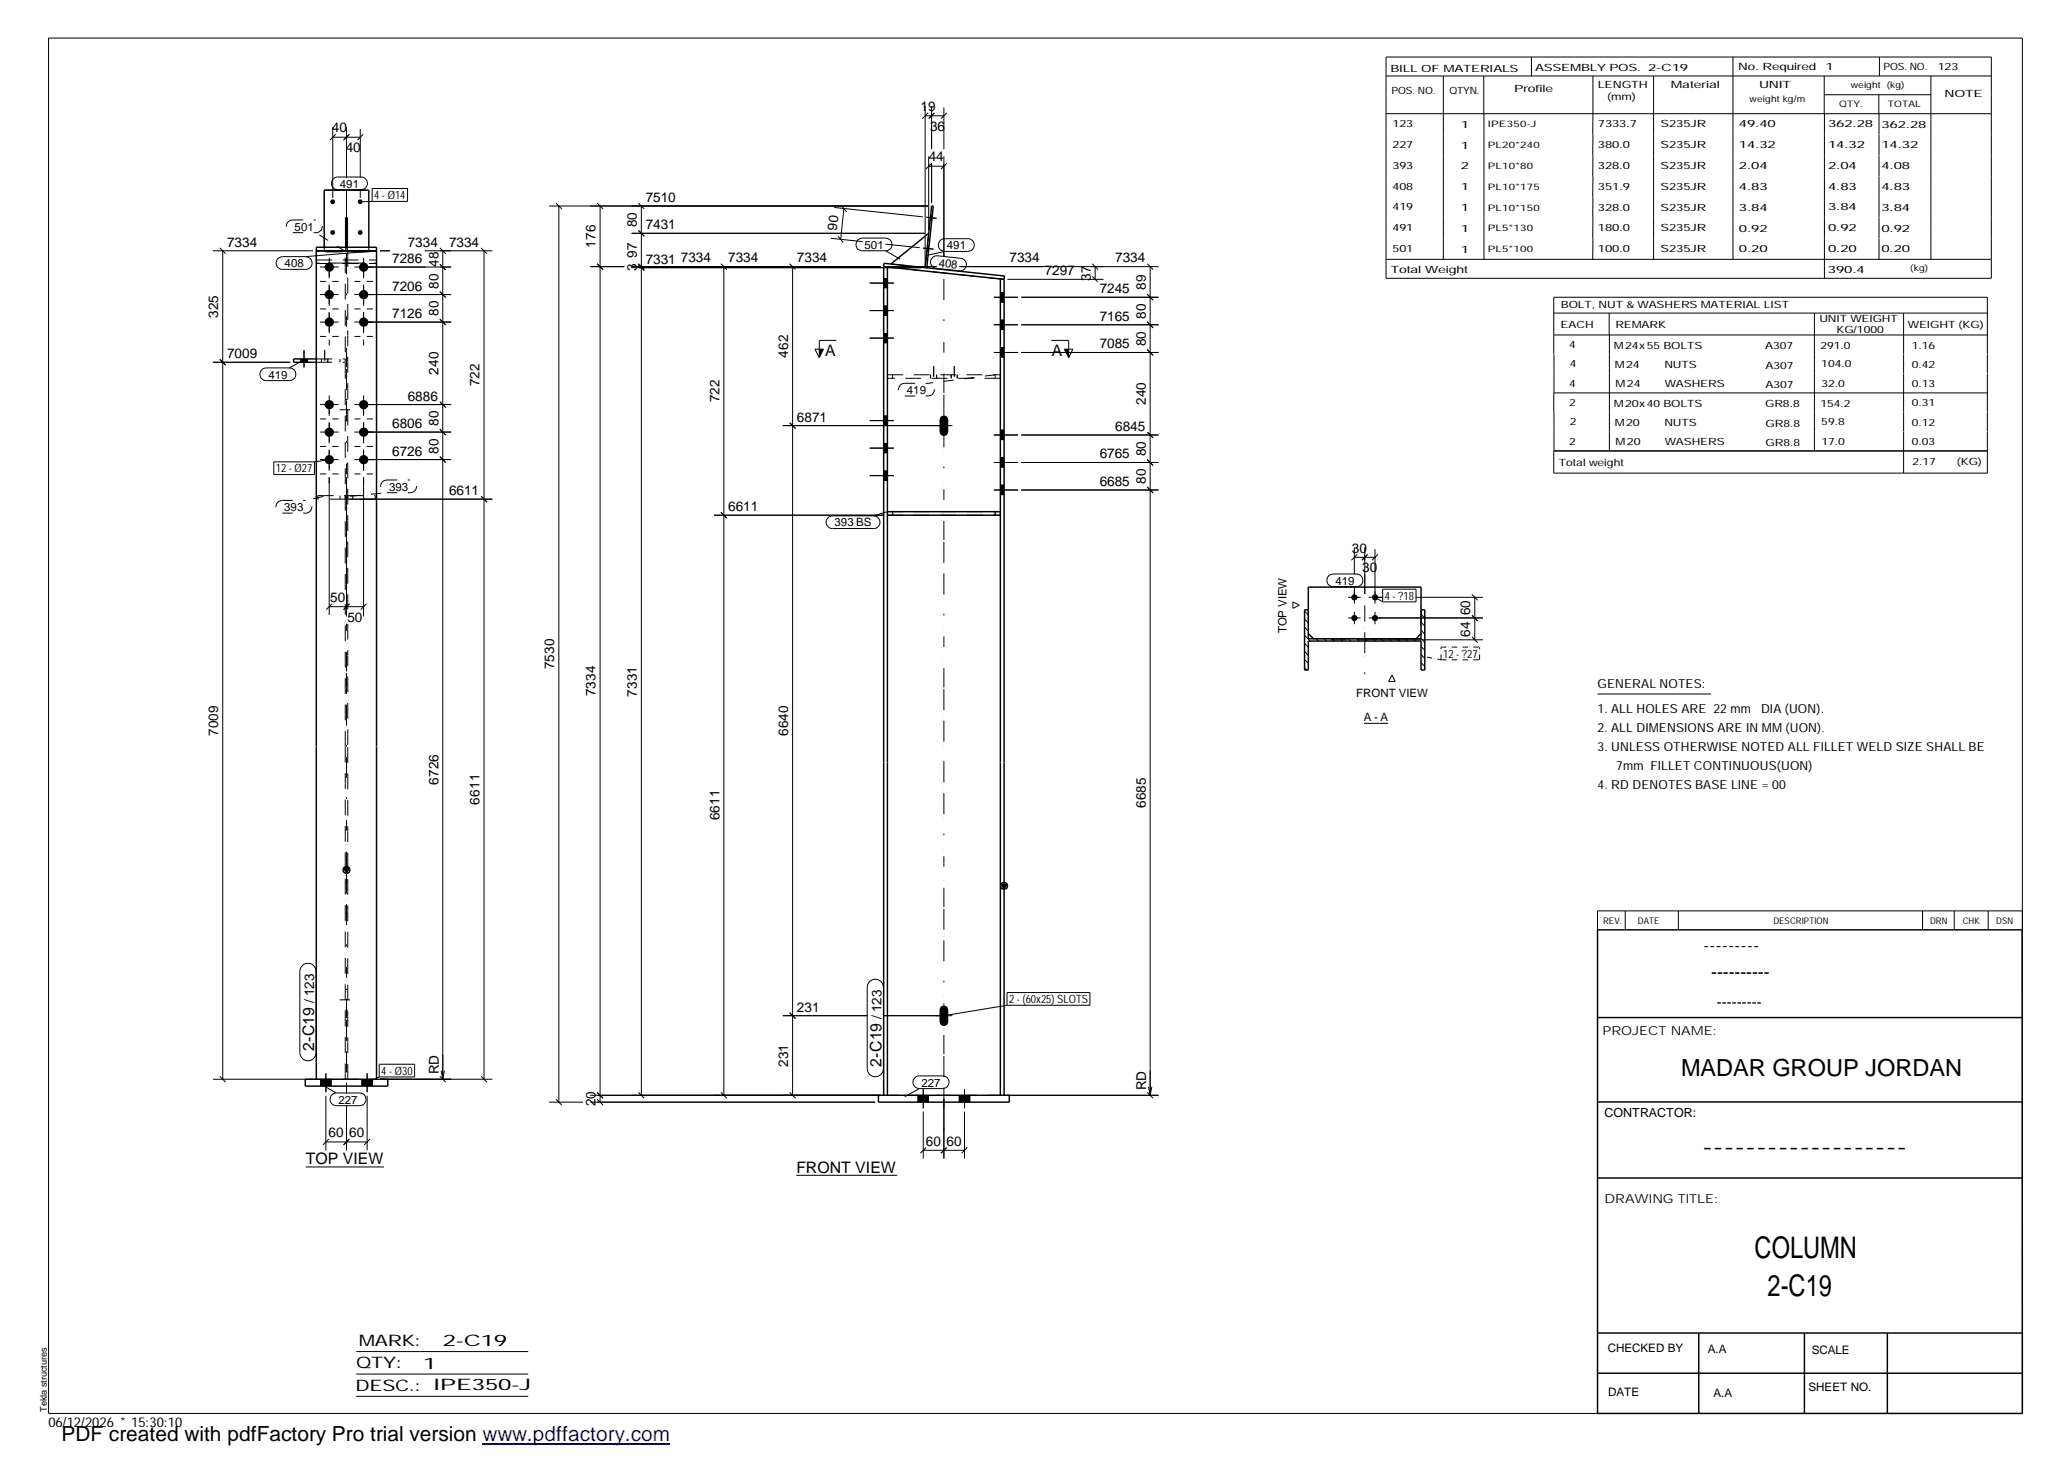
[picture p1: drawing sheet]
<svg xmlns="http://www.w3.org/2000/svg" width="420mm" height="297mm" viewBox="0 0 420 297" stroke-linecap="round" stroke-linejoin="round" font-family="sans-serif">
<g fill="none" stroke="#000" stroke-width=".2">
<path d="M9.9 7.7h401v279.5h-401zM281.6 11.6h123v44.9h-123zM281.6 15.4h123M293.2 15.4v37.3M301.5 15.4v7.7M311.1 11.6v3.9M323.6 15.4v16.2M336 15.4v37.3M352.1 11.6v41.1M370.6 15.4v7.7M370.7 19.2h21.6M381.7 19.2v3.9"/>
<path d="M381.8 11.6v3.8M392.3 15.4v37.3M67.6 25.9v14.3M67.6 27.9h5.6M67.7 36.4l.7-.4h5a1.29 1.29 0 0 1 1.3 1.3 1.29 1.29 0 0 1-1.3 1.3h-4.8a1.29 1.29 0 0 1-1.1-.9 1.29 1.29 0 0 1 .2-1.3zM68.2 27.3l-1.2 1.2M70.4 25.9v10.2M70.4 38.5v11.7M70.9 27.3l-1.1 1.1M71 27.3l-1.2 1.1M73.2 26.2v9.9M73.2 38.5v1.7"/>
<path d="M73.8 27.3l-1.2 1.2M75.6 38.3h7.2v2.6h-7.2zM188 23.5h3.8M188 21.5v32.2M188.6 22.9l-1.2 1.2M188.7 33.8h3.1M188.7 31.8v14.9M189.3 21.5v8.8M189.3 33.2v8M189.3 33.2l-1.2 1.2M189.8 23l-1.1 1.1M189.9 22.9l-1.2 1.1"/>
<path d="M191.8 21.8v8.5M191.8 31.8v20.4M192.4 22.9l-1.2 1.2M192.4 33.2l-1.2 1.2M281.6 23.1h123M301.5 23.1v29.6M323.6 31.6v4.2M323.6 35.8v4.2M370.7 23.1v33.4M381.8 23.1v29.6M43.3 51h20.3M44.7 50.4l1.1 1.1"/>
<path d="M45.3 51v168.3M56.5 52.5l.9-.4h4.7a1.29 1.29 0 0 1 1.3 1.3 1.29 1.29 0 0 1-1.3 1.3h-4.7a1.3 1.3 0 0 1-1.2-.8 1.3 1.3 0 0 1 .3-1.4zM65 57.2h1.3M65 54.3h3.8M65 59.8h3.8M66.9 52.4v4.1M66.9 57.8v4.3M67.5 57.2h1.3M67.6 40.9v.2M67.6 47.1v.3M72 57.2h1.2M72 54.3h19.7"/>
<path d="M72 59.8h19.7M73.2 40.9v.2M73.2 47.1v.3M73.9 52.4v4.1M73.9 57.8v4.3M74.5 57.2h1.3M75.6 40.9l-2.4 .1M76.5 51l-14.4 1.1M77.2 51h2M86.3 51h13.7M89.4 59.3l1.2 1.1M89.4 53.7l1.2 1.1"/>
<path d="M89.4 50.4l1.2 1.1M90 51v168.3M97.7 50.4l1.2 1.1M98.3 51v168.3M111.5 41.9h77.1M112.9 41.3l1.2 1.1M113.5 41.9v182M119.9 54.2h6.9M121.3 53.6l1.2 1.2M121.3 41.3l1.2 1.1M121.9 41.9v182M128.3 54.2h50.6"/>
<path d="M128.3 54.4h58.9M128.3 47.4h59.7M129.7 53.8l1.2 1.2M129.7 53.6l1.2 1.2-1.1-1.1M129.7 46.8l1.2 1.2M129.7 41.3l1.2 1.1M130.3 41.9v180.6M146.5 53.6l1.2 1.2M147.1 54.2v168.3M160.4 53.6l1.2 1.2M161 54.2v168.3M168.8 48.4l6.5 .7"/>
<path d="M169.5 42.1l18 2M170.3 48l1 1.3M170.9 41.7l1.1 1.3M171.4 42.4l-.6 6.2M174.3 48.8l.9-.4h4.7a1.29 1.29 0 0 1 1.3 1.3 1.29 1.29 0 0 1-1.3 1.3h-4.7a1.3 1.3 0 0 1-1.2-.8 1.3 1.3 0 0 1 .3-1.4zM176.7 57.5h4.9M179.5 58.4h.8M179.5 56.6h.8M179.9 49.6l7 .7M179.9 51l3 1.6M180.3 54.2h10M187.5 50.4l2.2 .2"/>
<path d="M188.2 44.1l2.1 .3M188.3 51h.3M188.4 50h.4M189 44.7h.3M189.1 43.8h.3M189.5 52.3l.5-.3h.5l4.7 .5a1.28 1.28 0 0 1 1.1 1.4 1.28 1.28 0 0 1-1.4 1.1l-4.7-.4a1.29 1.29 0 0 1-1.1-1 1.29 1.29 0 0 1 .4-1.3zM190.8 49.1l.9-.6h4.9a1.29 1.29 0 0 1 1.4 1.3 1.29 1.29 0 0 1-1.4 1.3h-4.7a1.31 1.31 0 0 1-1.1-2zM191.8 54.6v.2M191.9 51.1l-3.6 .8M194.9 54.2h40.5M203.2 59.5h.8M204.7 56.8h19.5"/>
<path d="M221.9 56.2l1.1 1.1M221.9 53.6l1.2 1.2M222.5 54.2v2.6M233.1 59.8l1.2 1.2M233.1 53.6l1.2 1.2M233.7 54.2v168.3M281.6 52.7h123M323.6 40v8.5M323.6 48.5v4.2M43.3 73.6h15.7M44.7 73l1.1 1.2M53.2 75.1l.4-.3 .5-.1h4.7a1.29 1.29 0 0 1 1.3 1.3 1.29 1.29 0 0 1-1.3 1.3h-4.7a1.31 1.31 0 0 1-1.2-.8 1.31 1.31 0 0 1 .3-1.4z"/>
<path d="M61.1 72.9v.7M61.8 71.1v3.6M61.8 73.1l-3 1.6M62.4 72.9v.7M65 62.8h1.3M65 68.4h1.3M65 65.4h3.8M66.9 63.4v4.3M66.9 69v1.2M67.5 62.8h1.3M67.5 68.4h1.3M72 62.8h1.2"/>
<path d="M72 68.4h1.2M72 65.4h19.7M73.9 63.4v4.3M73.9 69v1.2M74.5 62.8h1.3M74.5 68.4h1.3M89.4 64.8l1.2 1.2M165.6 70.9h1.7l-.8 1.8zM169.9 69.2h-3.4v3.5M176.7 63.1h4.9M176.7 68.7h4.9M179.5 64h.8"/>
<path d="M179.5 62.2h.8M179.5 69.6h.8M179.5 67.8h.8M201.9 60.4h4.9M201.9 66h4.9M201.9 71.6h4.9M203.2 61.4h.8M203.2 67h.8M203.2 65.1h.8M203.2 72.5h.8M203.2 70.6h.8M207.5 60.4h27.9"/>
<path d="M207.5 66h27.9M207.5 71.6h27.9M213.6 69.2h3.5v3.5M216.2 70.9h1.8l-.9 1.8zM233.1 71l1.2 1.2M233.1 65.4l1.2 1.2M315.7 71.9v-11.5h88.1v11.5M315.7 68.1h88.1M315.7 63.6h88.1M315.7 72v7.8M326.9 63.6v4.5M327 68.1v23.5"/>
<path d="M368.6 63.6v28M386.8 63.7v8.2M386.8 72v3.8M386.8 75.9v7.8M403.8 72v3.8M403.8 75.9v7.8M403.8 79.8l-88.1 .1v3.8M55.6 93.8h8.3v2.6h-8.3zM65 85.1h1.3M65 90.7h1.3M65 96.3h1.3M65 82.2h3.8"/>
<path d="M65 87.8h3.8M65 93.4h3.8M66.9 80.3v4.2M66.9 85.8v4.3M66.9 91.3v4.4M66.9 96.9v28.1M66.9 93.4l-3 .4M67.5 85.1h1.3M67.5 90.7h1.3M67.5 96.3h1.3M70.4 97v28.3M72 85.1h1.2"/>
<path d="M72 90.7h1.2M72 96.3h1.2M72 82.2h19.7M72 87.8h19.7M72 93.4h19.7M73.9 80.3v4.2M73.9 85.8v4.3M73.9 91.3v4.4M73.9 96.9v28.4M74.5 85.1h1.3M74.5 90.7h1.3M74.5 96.3h1.3"/>
<path d="M89.4 92.8l1.2 1.2M89.4 87.2l1.2 1.2M89.4 81.6l1.2 1.2-1.1-1.1M159 86.5h34.5M160.4 85.9l1.2 1.2M176.7 85.5h4.9M176.7 91h4.9M176.7 96.6h4.9M179.5 86.4h.8M179.5 84.5h.8M179.5 92h.8M179.5 90.1h.8"/>
<path d="M179.5 97.6h.8M179.5 95.7h.8M191.8 84.7v3.6M201.9 88.4h4.9M201.9 94h4.9M201.9 99.6h4.9M203.2 89.3h.8M203.2 87.4h.8M203.2 94.9h.8M203.2 93h.8M203.2 98.6h.8M207.5 88.4h27.9"/>
<path d="M207.5 94h27.9M207.5 99.6h27.9M233.1 99l1.2 1.1M233.1 93.4l1.2 1.2M233.1 87.8l1.2 1.2-1.1-1.1M315.7 91.6h88.1M315.7 83.8v7.8M315.8 91.6h88M386.8 83.8v3.8M386.8 87.7v8.4M403.8 83.8v3.8M403.8 87.7v8.4h-88.1v-4.5"/>
<path d="M70.9 101.4h29.1M97.7 100.8l1.2 1.2M145.1 104.7h34.5M146.5 104.1l1.2 1.2M168.2 105.2l.9-.4h8.4a1.29 1.29 0 0 1 1.3 1.3 1.29 1.29 0 0 1-1.3 1.3h-8.4a1.28 1.28 0 0 1-1.2-.8 1.28 1.28 0 0 1 .3-1.4zM180.3 104l-2.8 .8M203.2 100.5h.8M270 117l.9-.4h4.7a1.29 1.29 0 0 1 1.3 1.3 1.29 1.29 0 0 1-1.3 1.3h-4.7a1.28 1.28 0 0 1-1.2-.8 1.28 1.28 0 0 1 .3-1.4zM275.2 111.2v5.5M275.2 119.2v3.4M275.2 113.2h4.2M275.8 112.6l-1.2 1.2"/>
<path d="M277.3 111.2v9.5M277.9 112.6l-1.2 1.2M279.4 111.6v11M280 112.6l-1.2 1.2M280.9 119.7h6.8v2.6h-6.8zM66.9 123.3h7M67.5 122.7l-1.2 1.2M71 122.7l-1.2 1.2M74.5 122.7l-1.2 1.2M262.7 122.3l1.3 .7-1.3 .6zM265 124.1l.8 .8M265 125.8l.8 .8"/>
<path d="M265 127.5l.8 .7M265 129.1l1.2 1.1M265 130.7l.8 .8M265 132.4l.8 .8M265 134l.8 .8M265 135.7l.5 .4M267.4 129.8l.4 .4M269 129.8l.5 .4M270.7 129.8l.4 .4M272.3 129.8l.5 .4M273.9 125.5h2.5M273.9 121.4h2.5"/>
<path d="M273.9 129.8l.5 .4M275.2 124.3v2.5M275.6 129.8l.5 .4M277.2 129.8l.5 .4M278.1 125.5h23.2M278.1 121.4h2.9M278.9 129.8l.5 .4M279.4 124.3v2.5M279.4 121.4l1.5 .9M280.1 130h21.2M280.5 129.8l.5 .4M282.2 129.8l.5 .4"/>
<path d="M282.8 137.1l.7 1.4h-1.3zM283.8 129.8l.5 .4M285.5 129.8l.5 .4M287.1 129.8l.5 .4M287.6 121.4h13.7M288.7 124.8l.8 .7M288.7 126.4l.8 .8M288.7 128l.8 .8M288.7 129.7l.8 .8M288.7 131.3l.8 .8M288.7 133l.8 .8M288.7 134.6l.8 .8"/>
<path d="M299 129.4l1.2 1.2M299 125l1.2 1.2-1.1-1.2M299 120.8l1.2 1.1M299.6 121.4v8.6M277.1 147h4.9M324.6 141h23M61.4 196.2a1.62 1.62 0 0 1 1.8-.4 1.62 1.62 0 0 1 1 1.5v16.6a1.65 1.65 0 0 1-1.6 1.6 1.65 1.65 0 0 1-1.7-1.6v-16.6l.1-.6zM176.7 199.4a1.67 1.67 0 0 1 1.8-.3 1.67 1.67 0 0 1 1 1.5v16.5a1.65 1.65 0 0 1-1.7 1.7 1.65 1.65 0 0 1-1.6-1.7v-16.5l.1-.6zM330.2 185.1v3.8M341 185.1v3.8M390.6 185.1v3.8M397 185.1v3.8"/>
<path d="M403.9 185.1v3.8M410.9 185.1h-86.3v3.8M43.3 219.3h20.3M44.7 218.7l1.1 1.2M65.2 219.3v1.4M66.2 218.1v3.8M67.3 219.3v1.4M70.4 220v2.2M73.5 219.3v1.4M74.6 218.1v3.8M75.6 219.3v1.4M77 216.2h7.2v2.6h-7.2z"/>
<path d="M77 218.8l-2.4 1.2M77.2 219.3h22.8M89.4 218.7l1.2 1.2M89.6 217.5l.4 1.8M90.3 217.5l-.3 1.8M97.7 218.7l1.2 1.2M159 206.4h17.3M160.4 205.8l1.2 1.2M179.4 206.4h14.1M185.9 219l.6-.4h5a1.29 1.29 0 0 1 1.3 1.3 1.29 1.29 0 0 1-1.3 1.3h-4.7a1.29 1.29 0 0 1-1.2-.8 1.29 1.29 0 0 1 .3-1.4zM191.8 204.6v3.5M204.6 201.7h16.8v2.5h-16.8z"/>
<path d="M204.6 204.2l-12.8 2.2M62.1 237.1h15.9M65.4 220.4l2.9 1.7M66.2 222.6v11.1M66.2 232h8.4M66.8 231.4l-1.2 1.2M67.3 222.6l.8-.5h5a1.29 1.29 0 0 1 1.3 1.3 1.29 1.29 0 0 1-1.3 1.2h-4.8a1.31 1.31 0 0 1-1-2zM70.4 224.6v9.1M71 231.4l-1.2 1.2M74.6 222.6v11.1M75.2 231.4l-1.2 1.2M111.5 223.9h6.9"/>
<path d="M112.9 223.3l1.2 1.2M119.9 223.9h57.9M119.9 222.5h59M121.3 223.3l1.2 1.2M121.3 221.9l1.2 1.2-1.1-1.1M129.7 221.9l1.2 1.2M146.5 221.9l1.2 1.2M160.4 221.9l1.2 1.2M161.8 238.8h20.5M186.5 222.5v1.4M186.8 221.2l-3 1.6M187.6 221.3v3.9"/>
<path d="M187.6 225.8v9.6M187.6 233.7h8.4M188.2 233.1l-1.2 1.2M188.6 222.5v1.4M191.8 223.3v12.1M192.4 233.1l-1.2 1.2M194.9 222.5v1.4M196 221.3v3.9M196 225.8v9.6M196.6 233.1l-1.2 1.2M197 222.5v1.4M204.7 222.5h30.7"/>
<path d="M233.1 221.9l1.2 1.2M233.3 220.8l.4 1.7M234 220.8l-.3 1.7M72.4 274.6h34.9M72.4 279.2h34.9M72.4 283.7h34.9"/>
</g>
<g fill="#000">
<path d="M166.5 70.9h.8l-.8 1.8zM216.2 70.9h.9v1.8zM69.8 176.4h1.2l-.6 1zM203.5 179.6h1.1l-.6 1z"/>
<path d="M179.5 56.6h.8v1.8h-.8z" fill-rule="evenodd"/>
<path d="M179.5 56.6h.8v1.8h-.8z" fill-rule="evenodd"/>
<path d="M188.4 50h.4l-.2 1h-.3z" fill-rule="evenodd"/>
<path d="M188.4 50h.4l-.2 1h-.3z" fill-rule="evenodd"/>
<path d="M189.1 43.8h.3l-.1 .9h-.3z" fill-rule="evenodd"/>
<path d="M189.1 43.8h.3l-.1 .9h-.3z" fill-rule="evenodd"/>
<path d="M61.1 72.9h1.3v.7h-1.3z" fill-rule="evenodd"/>
<path d="M61.1 72.9h1.3v.7h-1.3z" fill-rule="evenodd"/>
<path d="M179.5 62.2h.8v1.8h-.8z" fill-rule="evenodd"/>
<path d="M179.5 62.2h.8v1.8h-.8z" fill-rule="evenodd"/>
<path d="M179.5 67.8h.8v1.8h-.8z" fill-rule="evenodd"/>
<path d="M179.5 67.8h.8v1.8h-.8z" fill-rule="evenodd"/>
<path d="M203.2 59.5h.8v1.9h-.8z" fill-rule="evenodd"/>
<path d="M203.2 59.5h.8v1.9h-.8z" fill-rule="evenodd"/>
<path d="M203.2 65.1h.8v1.9h-.8z" fill-rule="evenodd"/>
<path d="M203.2 65.1h.8v1.9h-.8z" fill-rule="evenodd"/>
<path d="M203.2 70.6h.8v1.9h-.8z" fill-rule="evenodd"/>
<path d="M203.2 70.6h.8v1.9h-.8z" fill-rule="evenodd"/>
<path d="M179.5 84.5h.8v1.9h-.8z" fill-rule="evenodd"/>
<path d="M179.5 84.5h.8v1.9h-.8z" fill-rule="evenodd"/>
<path d="M179.5 90.1h.8v1.9h-.8z" fill-rule="evenodd"/>
<path d="M179.5 90.1h.8v1.9h-.8z" fill-rule="evenodd"/>
<path d="M179.5 95.7h.8v1.9h-.8z" fill-rule="evenodd"/>
<path d="M179.5 95.7h.8v1.9h-.8z" fill-rule="evenodd"/>
<path d="M191.1 84.7a.91 .91 0 0 1 1-.2 .91 .91 0 0 1 .6 .8v2.4a.89 .89 0 0 1-.9 .9 .89 .89 0 0 1-.9-.9v-2.4z" fill-rule="evenodd"/>
<path d="M203.2 87.4h.8v1.9h-.8z" fill-rule="evenodd"/>
<path d="M203.2 87.4h.8v1.9h-.8z" fill-rule="evenodd"/>
<path d="M203.2 93h.8v1.9h-.8z" fill-rule="evenodd"/>
<path d="M203.2 93h.8v1.9h-.8z" fill-rule="evenodd"/>
<path d="M203.2 98.6h.8v1.9h-.8z" fill-rule="evenodd"/>
<path d="M203.2 98.6h.8v1.9h-.8z" fill-rule="evenodd"/>
<path d="M191.1 204.5a.91 .91 0 0 1 1-.1 .91 .91 0 0 1 .6 .8v2.4a.89 .89 0 0 1-.9 .9 .89 .89 0 0 1-.9-.9v-2.4z" fill-rule="evenodd"/>
<path d="M65.2 219.3h2.1v1.4h-2.1z" fill-rule="evenodd"/>
<path d="M65.2 219.3h2.1v1.4h-2.1z" fill-rule="evenodd"/>
<path d="M73.5 219.3h2.1v1.4h-2.1z" fill-rule="evenodd"/>
<path d="M73.5 219.3h2.1v1.4h-2.1z" fill-rule="evenodd"/>
<path d="M186.5 222.5h2.1v1.4h-2.1z" fill-rule="evenodd"/>
<path d="M186.5 222.5h2.1v1.4h-2.1z" fill-rule="evenodd"/>
<path d="M194.9 222.5h2.1v1.4h-2.1z" fill-rule="evenodd"/>
<path d="M194.9 222.5h2.1v1.4h-2.1z" fill-rule="evenodd"/>
<circle cx="66.9" cy="59.9" r=".94"/>
<circle cx="66.9" cy="54.3" r=".94"/>
<circle cx="67.6" cy="47.2" r=".5"/>
<circle cx="67.6" cy="41" r=".49"/>
<circle cx="73.2" cy="47.2" r=".5"/>
<circle cx="73.2" cy="41" r=".49"/>
<circle cx="73.9" cy="59.9" r=".94"/>
<circle cx="73.9" cy="54.3" r=".94"/>
<circle cx="66.9" cy="65.4" r=".94"/>
<circle cx="73.9" cy="65.4" r=".94"/>
<circle cx="66.9" cy="82.2" r=".94"/>
<circle cx="66.9" cy="93.4" r=".94"/>
<circle cx="66.9" cy="87.8" r=".94"/>
<circle cx="73.9" cy="82.2" r=".94"/>
<circle cx="73.9" cy="93.4" r=".94"/>
<circle cx="73.9" cy="87.8" r=".94"/>
<circle cx="275.2" cy="125.6" r=".63"/>
<circle cx="275.2" cy="121.4" r=".63"/>
<circle cx="279.4" cy="125.6" r=".63"/>
<circle cx="279.4" cy="121.4" r=".63"/>
</g>
<g fill="none" stroke="#000" stroke-width=".2" stroke-dasharray="2.1 2.1" stroke-linecap="butt">
<path d="M59.5 47.3h4.7M59.5 44.7h4.7M59.5 44.7a1.29 1.29 0 0 0-1.3 1.3 1.29 1.29 0 0 0 1.3 1.3M64.2 47.3a1.29 1.29 0 0 0 1.3-1.3 1.29 1.29 0 0 0-1.3-1.3M70.2 51.1l-6-3.8M65.3 72.9v.7M66 71.1v3.6M66.6 72.9v.7M183.8 77.9h4.8M183.8 77.9a1.29 1.29 0 0 0-1.3 1.3 1.29 1.29 0 0 0 1.3 1.3M189.1 76.1v.8M189.7 74.4v3.5"/>
<path d="M190.3 76.1v.8M193.3 76.1v.8M193.9 74.4v3.5M194.5 76.1v.8M202.2 76.1l-13.6 1.8M69 83.3h2.8M70.1 81.1h.6M70.1 85.3h.6M78.6 97.5h4.7M78.6 97.5a1.29 1.29 0 0 0-1.3 1.3 1.29 1.29 0 0 0 1.3 1.3M183.8 80.5h4.8M188.6 80.5a1.29 1.29 0 0 0 1.2-1.3 1.29 1.29 0 0 0-1.2-1.3"/>
<path d="M57.4 104.3h4.7M57.4 101.7h4.7M57.4 101.7a1.29 1.29 0 0 0-1.4 1.3 1.29 1.29 0 0 0 1.4 1.3M62.1 104.3a1.29 1.29 0 0 0 1.3-1.3 1.29 1.29 0 0 0-1.3-1.3M65.7 100.9l-3.6 .8M71.2 100.8l7.4-.7M78.6 100.1h4.7M83.3 100.1a1.29 1.29 0 0 0 1.3-1.3 1.29 1.29 0 0 0-1.3-1.3M69 203.1h2.8M70.1 201h.6M70.1 205.2h.6"/>
</g>
<g fill="none" stroke="#000" stroke-width=".3">
<path d="M64.3 51h12.2M65.9 50.2v-11.6h9v11.6M70.2 50.2v-6h.4v6M179.5 54.2l.8 .1v168.2M179.5 54.2v168.3M179.5 54.2l.1-.7 24.5 2.6-.1 .7M179.5 54.2l24.5 2.6M188 54.4l1.3-12.5h.3l-1.3 12.5M188.7 47.4l-7.7 6.2M204 56.8l-.8-.1v165.8M204 56.8v165.7M64.3 72.9h-4.7v.7h4.7"/>
<path d="M180.3 104h22.9M180.3 104.7h22.9M265.8 119.3h22.9v10.5h-22.9zM265.8 123.9h-.8v12.2h.8v-5.9h22.9v5.9h.8v-12.2h-.8M265.8 128.7l1.1 1.1M288.7 128.7l-1 1.1M64.3 151.7v-101.5h12.2v101.5M64.3 151.8v67.5M76.5 151.8v67.5M69.8 176.4h1.2l-.6 1zM203.5 179.6h1.1l-.6 1zM324.6 188.9h86.2l.1 98.3h-86.3z"/>
<path d="M62 219.3h16.8v1.4h-16.8zM324.6 206.7h86.3M178.5 222.5h26.6v1.4h-26.6zM324.6 239.3h86.3M324.6 223.9h86.3M324.6 270.8h86.3M324.6 279h86.3M345.1 270.8v16.4M366.6 270.8v16.4M383.5 270.8v16.4"/>
<circle cx="70.4" cy="176.7" r=".7"/>
<circle cx="204" cy="180" r=".71"/>
</g>
<g fill="none" stroke="#000" stroke-width=".2" stroke-dasharray="1.1 0 2.1 .7 0 1.4" stroke-linecap="butt">
<path d="M65.9 38.6h9M64.3 53.5h12.2M64.3 51v2.5M64.3 52.8h12.2M65.9 51.1h9M65.9 51.2v-.1M65.9 50.2v1M70.1 51h-5.8M70.1 53.5h-5.8M70.2 51.1h.4M70.2 50.4h.4M70.2 50.2v.9"/>
<path d="M70.6 50.2v.9M70.7 51v72.8M70.7 53.5h5.8M70.7 51h5.8M74.9 51.2v-.1M74.9 50.2v1M74.9 51.2h-9M76.5 51v2.5M181 53.6l7 .8M188 54.4h.3M188 54.4l.7-7M203.2 56.7l-22.9-2.4"/>
<path d="M64.3 72.9h5.8M64.3 73.6h5.8M69.1 72.9v.7M70.1 72.9v.7M180.3 76.1h22.9M180.3 76.9v-.8M181.4 76.1v.8M202.2 76.9v-.8M203.2 76.1v.8M203.2 76.9h-22.9M64.6 101.4v-.7M64.6 100.7h5.5"/>
<path d="M69.1 100.7v.7M70.1 119.8v-68.8M70.1 101.4h-5.5M70.1 100.7v.7M70.7 100.7h5.5M70.7 101.4v-.7M71.7 100.7v.7M76.2 100.7v.7M76.2 101.4h-5.5M180.3 104.7h22.9M180.3 104h22.9M180.3 104.7v-.7"/>
<path d="M181.4 104.7v-.7M202.2 104.7v-.7M203.2 104.7v-.7M203.2 104v.7M70.7 126.7v25M265.8 123.9v4.8M266.9 129.8h20.8M288.7 123.9v4.8M70.1 151.7v-28.9M70.7 151.8v67.5M64.3 219.3h12.2M70.1 219.3v-67.5"/>
<path d="M204 222.5h-24.5"/>
</g>
<path d="M191.8 52.2v-3.7M70.4 119.8v-74.6M70.4 123.8v-1M277.3 137v-14M284.3 130h-14M70.4 151.7v-25M191.8 155v-100.4M70.4 226.3v-1.7M70.4 222.2v-70.4M191.8 229.5v-74.5" fill="none" stroke="#000" stroke-width=".2" stroke-dasharray=".4 3.2 0 .7 1.4 0 2.8 .7 0 1.4 1.4 0 2.8" stroke-linecap="butt"/>
<path d="M289.9 133.5l2.9 .6M292.8 134.1h7.8M292.8 131.5h7.8M292.8 134.1v-2.6M300.6 134.1v-2.6" fill="none" stroke="#000" stroke-width=".2" stroke-dasharray=".4 0 .7 .4 0 .7" stroke-linecap="butt"/>
<path d="M98 293.3h38.2" fill="none" stroke="#00f" stroke-width=".3"/>
<g font-size="6.1">
<text x="356.5" y="255.5">COLUMN</text>
<text x="359.1" y="263.3">2-C19</text>
</g>
<text font-size="4.8" x="341.5" y="218.6">MADAR GROUP JORDAN</text>
<text font-size="4.2" x="12.5" y="292.7">PDF created with pdfFactory Pro trial version www.pdffactory.com</text>
<g font-size="3.6">
<text x="346.1" y="193.2">---------</text>
<text x="347.7" y="198.6">----------</text>
<text x="345.8" y="234.2">-------------------</text>
</g>
<g font-size="3.2">
<text x="167.6" y="72.3">A</text>
<text x="213.7" y="72.3">A</text>
<text x="63.8" y="213.5" transform="rotate(-90 63.8 213.5)">2-C19</text>
<text x="179.1" y="216.7" transform="rotate(-90 179.1 216.7)">2-C19</text>
<text x="62.1" y="236.6">TOP VIEW</text>
<text x="161.8" y="238.2">FRONT VIEW</text>
<text x="72.9" y="273.5">MARK:</text>
<text x="90" y="273.5">2-C19</text>
<text x="72.4" y="278">QTY:</text>
<text x="86" y="278.1">1</text>
<text x="72.2" y="282.6">DESC.:</text>
<text x="88.1" y="282.4">IPE350-J</text>
</g>
<text font-size="3" x="348.8" y="204.5">---------</text>
<g font-size="2.8">
<text x="187" y="22.6">19</text>
<text x="67.4" y="26.9">40</text>
<text x="189" y="26.6">36</text>
<text x="70.2" y="30.9">40</text>
<text x="188.7" y="32.8">44</text>
<text x="131.2" y="41">7510</text>
<text x="129.4" y="46.2" transform="rotate(-90 129.4 46.2)">80</text>
<text x="131.2" y="46.6">7431</text>
<text x="170.1" y="46.9" transform="rotate(-84 170.1 46.9)">90</text>
<text x="46.1" y="50.1">7334</text>
<text x="79.7" y="53.4">7286</text>
<text x="82.8" y="50.1">7334</text>
<text x="91.2" y="50.1">7334</text>
<text x="121" y="50.4" transform="rotate(-90 121 50.4)">176</text>
<text x="129.4" y="52.4" transform="rotate(-90 129.4 52.4)">97</text>
<text x="131.2" y="53.5">7331</text>
<text x="138.3" y="53.3">7334</text>
<text x="148" y="53.3">7334</text>
<text x="161.9" y="53.3">7334</text>
<text x="205.1" y="53.3">7334</text>
<text x="226.6" y="53.3">7334</text>
<text x="79.7" y="59">7206</text>
<text x="89.1" y="58.6" transform="rotate(-90 89.1 58.6)">80</text>
<text x="89.1" y="54.2" transform="rotate(-90 89.1 54.2)">48</text>
<text x="129.4" y="55.1" transform="rotate(-90 129.4 55.1)">3</text>
<text x="212.3" y="55.9">7297</text>
<text x="221.6" y="57" transform="rotate(-90 221.6 57)">37</text>
<text x="223.4" y="59.6">7245</text>
<text x="232.8" y="58.9" transform="rotate(-90 232.8 58.9)">89</text>
<text x="44.3" y="64.6" transform="rotate(-90 44.3 64.6)">325</text>
<text x="79.7" y="64.6">7126</text>
<text x="89.1" y="64.2" transform="rotate(-90 89.1 64.2)">80</text>
<text x="223.4" y="65.2">7165</text>
<text x="232.8" y="64.8" transform="rotate(-90 232.8 64.8)">80</text>
<text x="223.4" y="70.8">7085</text>
<text x="232.8" y="70.3" transform="rotate(-90 232.8 70.3)">80</text>
<text x="46.1" y="72.8">7009</text>
<text x="89.1" y="76.1" transform="rotate(-90 89.1 76.1)">240</text>
<text x="160.1" y="72.7" transform="rotate(-90 160.1 72.7)">462</text>
<text x="82.8" y="81.4">6886</text>
<text x="97.5" y="78.5" transform="rotate(-90 97.5 78.5)">722</text>
<text x="146.2" y="81.8" transform="rotate(-90 146.2 81.8)">722</text>
<text x="232.8" y="82.3" transform="rotate(-90 232.8 82.3)">240</text>
<text x="79.7" y="87">6806</text>
<text x="89.1" y="86.6" transform="rotate(-90 89.1 86.6)">80</text>
<text x="161.9" y="85.7">6871</text>
<text x="226.6" y="87.5">6845</text>
<text x="79.7" y="92.6">6726</text>
<text x="89.1" y="92.1" transform="rotate(-90 89.1 92.1)">80</text>
<text x="223.4" y="93.1">6765</text>
<text x="232.8" y="92.7" transform="rotate(-90 232.8 92.7)">80</text>
<text x="91.2" y="100.6">6611</text>
<text x="223.4" y="98.7">6685</text>
<text x="232.8" y="98.3" transform="rotate(-90 232.8 98.3)">80</text>
<text x="148" y="103.8">6611</text>
<text x="274.7" y="112.3">30</text>
<text x="276.8" y="116.3">30</text>
<text x="67.1" y="122.3">50</text>
<text x="298.7" y="125" transform="rotate(-90 298.7 125)">60</text>
<text x="70.6" y="126.3">50</text>
<text x="298.7" y="129.4" transform="rotate(-90 298.7 129.4)">64</text>
<text x="112.6" y="136" transform="rotate(-90 112.6 136)">7530</text>
<text x="121" y="141.5" transform="rotate(-90 121 141.5)">7334</text>
<text x="129.4" y="141.5" transform="rotate(-90 129.4 141.5)">7331</text>
<text x="44.3" y="149.5" transform="rotate(-90 44.3 149.5)">7009</text>
<text x="160.1" y="149.5" transform="rotate(-90 160.1 149.5)">6640</text>
<text x="89.1" y="159.5" transform="rotate(-90 89.1 159.5)">6726</text>
<text x="97.5" y="163.5" transform="rotate(-90 97.5 163.5)">6611</text>
<text x="146.2" y="166.7" transform="rotate(-90 146.2 166.7)">6611</text>
<text x="232.8" y="164.2" transform="rotate(-90 232.8 164.2)">6685</text>
<text x="63.8" y="203.9" transform="rotate(-90 63.8 203.9)">/ 123</text>
<text x="161.9" y="205.6">231</text>
<text x="179.1" y="207.1" transform="rotate(-90 179.1 207.1)">/ 123</text>
<text x="89.2" y="218.3" transform="rotate(-90 89.2 218.3)">RD</text>
<text x="160.1" y="216.8" transform="rotate(-90 160.1 216.8)">231</text>
<text x="232.9" y="221.5" transform="rotate(-90 232.9 221.5)">RD</text>
<text x="121" y="224.8" transform="rotate(-90 121 224.8)">20</text>
<text x="66.8" y="231.1">60</text>
<text x="71" y="231.1">60</text>
<text x="188.1" y="232.8">60</text>
<text x="192.3" y="232.8">60</text>
<text x="9.8" y="290">06/12/2026 * 15:30:10</text>
</g>
<g font-size="2.5">
<text x="324.6" y="139.9">GENERAL NOTES:</text>
<text x="324.6" y="148.7">2. ALL DIMENSIONS ARE IN MM (UON).</text>
<text x="324.6" y="144.9">1. ALL HOLES ARE 22 mm</text>
<text x="357.8" y="144.9">DIA (UON).</text>
<text x="324.6" y="152.5">3. UNLESS OTHERWISE NOTED ALL FILLET WELD SIZE SHALL BE</text>
<text x="324.6" y="160.2">4. RD DENOTES BASE LINE = 00</text>
<text x="328.4" y="156.4">7mm FILLET CONTINUOUS(UON)</text>
<text x="325.6" y="210.3">PROJECT NAME:</text>
<text x="326" y="226.9">CONTRACTOR:</text>
<text x="326" y="244.4">DRAWING TITLE:</text>
</g>
<g font-size="2.4">
<text x="326.7" y="274.7">CHECKED BY</text>
<text x="347" y="275">A.A</text>
<text x="368.1" y="275.1">SCALE</text>
<text x="326.7" y="283.6">DATE</text>
<text x="348.1" y="283.9">A.A</text>
<text x="367.5" y="282.6">SHEET NO.</text>
</g>
<g font-size="2.3">
<text x="69" y="38.1">491</text>
<text x="76" y="40.5">4 - Ø14</text>
<text x="59.9" y="46.8">501</text>
<text x="175.6" y="50.6">501</text>
<text x="192.4" y="50.7">491</text>
<text x="57.8" y="54.3">408</text>
<text x="190.7" y="54.2" transform="rotate(6 190.7 54.2)">408</text>
<text x="54.5" y="76.9">419</text>
<text x="184.2" y="80">419</text>
<text x="56" y="96">12 - Ø27</text>
<text x="79" y="99.7">393</text>
<text x="57.7" y="103.8">393</text>
<text x="169.5" y="107">393 BS</text>
<text x="271.3" y="118.8">419</text>
<text x="281.3" y="121.9">4 - ?18</text>
<text x="261.4" y="128.6" transform="rotate(-90 261.4 128.6)">TOP VIEW</text>
<text x="293.2" y="133.6">12 - ?27</text>
<text x="275.5" y="141.5">FRONT VIEW</text>
<text x="277.1" y="146.4">A - A</text>
<text x="205" y="203.8">2 - (60x25) SLOTS</text>
<text x="77.5" y="218.4">4 - Ø30</text>
<text x="187.2" y="220.8">227</text>
<text x="68.7" y="224.2">227</text>
</g>
<g font-size="2">
<text x="282.5" y="14.6">BILL OF MATERIALS</text>
<text x="311.9" y="14.4">ASSEMBLY POS.</text>
<text x="324.6" y="17.9">LENGTH</text>
<text x="334.9" y="14.4">2-C19</text>
<text x="339.5" y="17.9">Material</text>
<text x="353.1" y="14.2">No. Required</text>
<text x="357.4" y="17.9">UNIT</text>
<text x="370.9" y="14.2">1</text>
<text x="382.7" y="14.2">POS. NO.</text>
<text x="393.7" y="14.3">123</text>
<text x="282.7" y="19.1">POS. NO.</text>
<text x="294.5" y="19">QTYN.</text>
<text x="307.6" y="18.7">Profile</text>
<text x="326.5" y="20.4">(mm)</text>
<text x="395.1" y="19.6">NOTE</text>
<text x="282.9" y="25.8">123</text>
<text x="296.8" y="26">1</text>
<text x="324.7" y="25.9">7333.7</text>
<text x="337.4" y="25.9">S235JR</text>
<text x="353.3" y="25.9">49.40</text>
<text x="371.4" y="25.9">362.28</text>
<text x="382.3" y="25.9">362.28</text>
<text x="282.9" y="30">227</text>
<text x="282.9" y="34.3">393</text>
<text x="296.8" y="30.2">1</text>
<text x="296.8" y="34.4">2</text>
<text x="324.7" y="30.1">380.0</text>
<text x="324.7" y="34.4">328.0</text>
<text x="337.4" y="30.1">S235JR</text>
<text x="337.4" y="34.3">S235JR</text>
<text x="353.3" y="30.1">14.32</text>
<text x="353.3" y="34.4">2.04</text>
<text x="371.4" y="30.1">14.32</text>
<text x="371.4" y="34.3">2.04</text>
<text x="382.3" y="30.2">14.32</text>
<text x="382.3" y="34.4">4.08</text>
<text x="282.9" y="38.5">408</text>
<text x="296.8" y="38.6">1</text>
<text x="324.7" y="38.6">351.9</text>
<text x="337.4" y="38.6">S235JR</text>
<text x="353.3" y="38.6">4.83</text>
<text x="371.4" y="38.6">4.83</text>
<text x="382.3" y="38.6">4.83</text>
<text x="282.9" y="42.7">419</text>
<text x="282.9" y="46.9">491</text>
<text x="296.8" y="42.9">1</text>
<text x="296.8" y="47.1">1</text>
<text x="324.7" y="42.8">328.0</text>
<text x="324.7" y="47">180.0</text>
<text x="337.4" y="42.8">S235JR</text>
<text x="337.4" y="47">S235JR</text>
<text x="353.3" y="42.8">3.84</text>
<text x="353.3" y="47.1">0.92</text>
<text x="371.4" y="42.7">3.84</text>
<text x="371.4" y="47">0.92</text>
<text x="382.3" y="42.9">3.84</text>
<text x="382.3" y="47.1">0.92</text>
<text x="282.9" y="51.2">501</text>
<text x="296.8" y="51.3">1</text>
<text x="324.7" y="51.3">100.0</text>
<text x="337.4" y="51.2">S235JR</text>
<text x="353.3" y="51.3">0.20</text>
<text x="371.4" y="51.2">0.20</text>
<text x="382.3" y="51.3">0.20</text>
<text x="282.6" y="55.5">Total Weight</text>
<text x="371.4" y="55.4">390.4</text>
<text x="317.1" y="62.6">BOLT, NUT &amp; WASHERS MATERIAL LIST</text>
<text x="369.7" y="65.4">UNIT WEIGHT</text>
<text x="317.1" y="66.7">EACH</text>
<text x="318.8" y="70.8">4</text>
<text x="327.9" y="70.9">M24x55 BOLTS</text>
<text x="328.2" y="66.6">REMARK</text>
<text x="358.6" y="71">A307</text>
<text x="369.9" y="70.9">291.0</text>
<text x="373.1" y="67.6">KG/1000</text>
<text x="387.6" y="66.6">WEIGHT (KG)</text>
<text x="388.4" y="70.8">1.16</text>
<text x="318.9" y="74.6">4</text>
<text x="328.1" y="74.7">M24</text>
<text x="338.2" y="74.7">NUTS</text>
<text x="358.7" y="75">A307</text>
<text x="370" y="74.7">104.0</text>
<text x="388.4" y="74.7">0.42</text>
<text x="318.8" y="78.7">4</text>
<text x="318.8" y="82.6">2</text>
<text x="327.9" y="82.7">M20x40 BOLTS</text>
<text x="328.3" y="78.7">M24</text>
<text x="338.2" y="78.7">WASHERS</text>
<text x="358.6" y="82.7">GR8.8</text>
<text x="358.7" y="78.9">A307</text>
<text x="369.9" y="82.7">154.2</text>
<text x="370.1" y="78.6">32.0</text>
<text x="388.4" y="78.7">0.13</text>
<text x="388.4" y="82.6">0.31</text>
<text x="318.9" y="86.4">2</text>
<text x="328.1" y="86.5">M20</text>
<text x="338.2" y="86.5">NUTS</text>
<text x="358.7" y="86.7">GR8.8</text>
<text x="370" y="86.4">59.8</text>
<text x="388.4" y="86.5">0.12</text>
<text x="316.7" y="94.6">Total weight</text>
<text x="318.8" y="90.5">2</text>
<text x="328.3" y="90.5">M20</text>
<text x="338.2" y="90.5">WASHERS</text>
<text x="358.7" y="90.7">GR8.8</text>
<text x="370.1" y="90.3">17.0</text>
<text x="388.4" y="90.5">0.03</text>
<text x="388.6" y="94.5">2.17</text>
<text x="397.6" y="94.4">(KG)</text>
</g>
<g font-size="1.9">
<text x="325.7" y="187.8">REV.</text>
<text x="332.8" y="187.6">DATE</text>
<text x="360.3" y="187.7">DESCRIPTION</text>
<text x="392.1" y="187.6">DRN</text>
<text x="398.8" y="187.6">CHK</text>
<text x="405.6" y="187.7">DSN</text>
<text x="9.5" y="286.8" transform="rotate(-90 9.5 286.8)">Tekla structures</text>
</g>
<g font-size="1.8">
<text x="376" y="17.9">weight (kg)</text>
<text x="355.5" y="20.7">weight kg/m</text>
<text x="373.6" y="21.7">QTY.</text>
<text x="383.5" y="21.8">TOTAL</text>
<text x="302.3" y="25.9">IPE350-J</text>
<text x="302.3" y="30.1">PL20*240</text>
<text x="302.3" y="34.3">PL10*80</text>
<text x="302.3" y="38.6">PL10*175</text>
<text x="302.3" y="42.8">PL10*150</text>
<text x="302.3" y="47">PL5*130</text>
<text x="302.3" y="51.3">PL5*100</text>
<text x="388.1" y="55.1">(kg)</text>
</g>
</svg>
